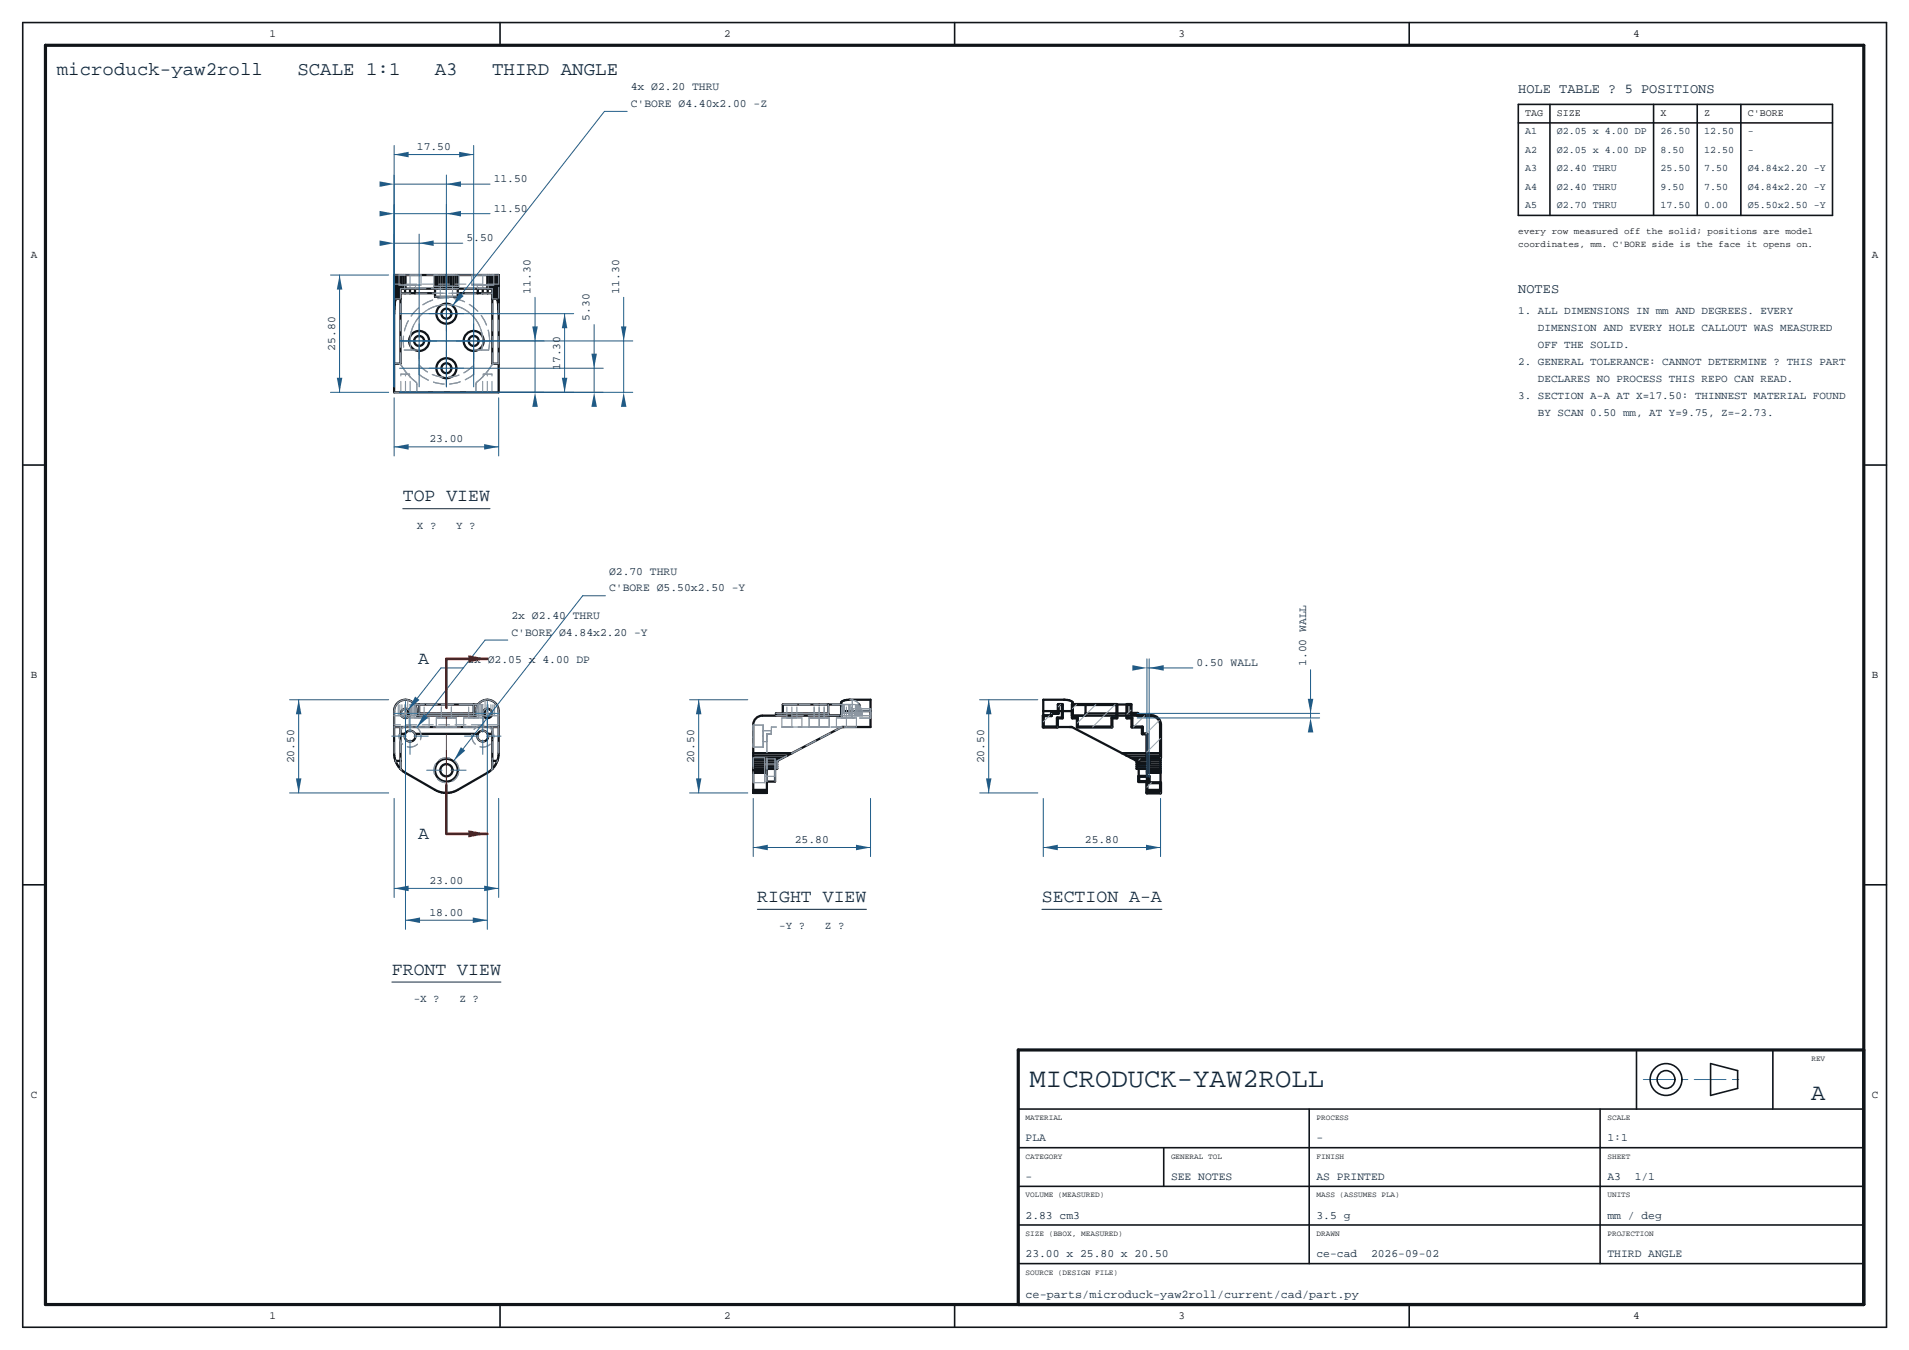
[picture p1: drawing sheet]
<svg xmlns="http://www.w3.org/2000/svg" width="420mm" height="297mm" viewBox="0 0 420 297" stroke-linecap="round" stroke-linejoin="round" font-family="sans-serif">
<g fill="none" stroke="#101418" stroke-width=".5">
<path d="M86.7 60.5h23v25.8h-23zM86.7 68v1M86.7 60.5v7.5M86.8 67l-.1 1M86.8 60.5v6.5M87 66.1l-.2 .9M87 60.5v5.6M87.1 60.5v5.3M87.4 60.5v5.3M87.7 60.5v5.3M88 60.5v5.3M88.1 64.5h7.6"/>
<path d="M88.1 65.8h-1.1v.3M88.4 60.5v3M88.8 60.5v3M89.1 63.5v1M89.2 60.5v3M90.2 63.5v1M91.3 63.5v1M95.7 60.5v4.8h5v-4.8M96.2 60.5v3M96.7 60.5v3M97.2 60.5v3M97.7 60.5v3"/>
<path d="M98.2 60.5v3M98.7 60.5v3M99.3 60.5v3M99.8 60.5v3M100.2 60.5v3M100.7 64.5h7.6M105.1 63.5v1M106.2 63.5v1M107.2 60.5v3M107.3 63.5v1M107.7 60.5v3M108.1 60.5v3"/>
<path d="M108.3 65.8h1.1l.1 .3M108.4 60.5v5.3M108.8 60.5v5.3M109 60.5v5.3M109.3 60.5v5.3M109.5 66.1l.1 .9M109.5 60.5v5.6M109.6 67l.1 1M109.6 60.5v6.5M109.7 68v1M109.7 60.5v7.5M86.7 80h1.4v-16.5h20.2v16.5h1.4"/>
<path d="M86.7 159.9h23M87.3 154.9a2.5 2.5 0 0 1 2.7-.8 2.5 2.5 0 0 1 1.7 2.3v1h13a2.69 2.69 0 0 1 3.1-3.4 2.5 2.5 0 0 1 1.9 2.4v9.3a5 5 0 0 1-2.5 4.3l-6.5 3.8a5 5 0 0 1-5 0l-6.5-3.8a5 5 0 0 1-2.5-4.3v-9.3l.1-.5zM88.1 159.9v9.3M88.3 157.4a1.03 1.03 0 0 1 .9-1.5 1.03 1.03 0 0 1 .9 1.5M88.3 157.4v.1M88.3 157.5a1.02 1.02 0 0 0 1.8 0M89.7 156v1.4h.4M89.7 156.9h.5M90.1 157.4v.1M90.2 156.7v.2M91.2 155h14M92.2 156.9h12"/>
<path d="M92.2 155v2.4M104.2 155v2.4M106.2 156.7v.2h.5M106.3 157.4v.1M106.7 156v1.4h-.4M107.2 155.9a1.03 1.03 0 0 1 .9 1.6 1.03 1.03 0 0 1-1.8 0M107.2 155.9a1.03 1.03 0 0 0-.9 1.5M107.2 155.9a1.02 1.02 0 0 1 .9 1.6 1.02 1.02 0 0 1-1.8-.1M108.3 159.9v9.3M182.2 156.9h-11.5v.5M182.2 155v2.4M185.1 154.5a2.36 2.36 0 0 1 1.9-.6h4.5v6h-6.3l-14.2 7.5v1.8h-2.3v5.2h-3v-15a2 2 0 0 1 2-2h17.5v-1"/>
<path d="M185.1 155h-12.9v1.9M185.1 154.5l.1 1.9M185.1 154.5v2.9M185.2 156.4h6.3M189 154.9l.2 .4M229.5 156.4h6.3M235.8 156.4v1h17.5M236 155h12.8M236 154.5a2.36 2.36 0 0 0-1.9-.6h-4.6v6h6.3l12 6.3M236 154.5l-.2 1.9M236 154.5v2.9M238.8 156.9h11.5"/>
<path d="M238.8 155v2.4M255.3 159.4v15M87 167.4h1.1M88.1 161.4h1M89.1 161.4a1.2 1.2 0 0 0 1.1 1.7 1.2 1.2 0 0 0 1.1-1.7M89.1 161.4a1.2 1.2 0 0 1 1.1-.7 1.2 1.2 0 0 1 1.1 .7M91.3 161.4h13.8M105.1 161.4a1.2 1.2 0 0 1 1.1-.7 1.2 1.2 0 0 1 1.1 .7M105.1 161.4a1.2 1.2 0 0 0 1.1 1.7 1.2 1.2 0 0 0 1.1-1.7M107.3 161.4h1M108.3 167.4h1.1M165.7 165.7h8.5"/>
<path d="M165.7 166.2h7.5M165.7 166.7h6.5M165.7 167.2h5.6M165.7 167.7h5.3M165.7 168.2h5.3M165.7 168.6h5.3M165.7 169h5.3M165.7 169.4h3M165.7 169.7h3M165.7 170h3M165.7 173.8h3M165.7 174h3"/>
<path d="M165.7 174.2h3M165.7 174.3h3M165.7 174.4h3M170.5 169.2v2.7h-1.8M246.8 165.7h8.5M247.8 166.2h7.5M247.8 166.2l2 1M248.8 166.7h6.5M249.8 167.2h5.5M249.8 167.2l.3 .2v1.8h2.2v5.2M250.1 167.7h5.2M250.1 168.2h5.2"/>
<path d="M250.1 168.6h5.2M250.1 169h5.2M250.5 169.2v2.7M252.3 169.4h3M252.3 169.7h3M252.3 170h3M252.3 173.8h3M252.3 174h3M252.3 174.2h3M252.3 174.3h3M252.3 174.4h3"/>
<circle cx="92.2" cy="75" r="2.2"/>
<circle cx="92.2" cy="75" r="1.1"/>
<circle cx="98.2" cy="69" r="2.2"/>
<circle cx="98.2" cy="69" r="1.1"/>
<circle cx="104.2" cy="75" r="2.2"/>
<circle cx="104.2" cy="75" r="1.1"/>
<circle cx="98.2" cy="81" r="2.2"/>
<circle cx="98.2" cy="81" r="1.1"/>
<circle cx="98.2" cy="169.4" r="2.5"/>
<circle cx="98.2" cy="169.4" r="1.35"/>
</g>
<path d="M229.5 157.4h1.8v-.5h1.5v-1.9h.9v2.9h-1.1v2h-3.1zM235.9 155h9.8v2.9h-1.1v2h-7.6v-2h-1.1zM247.9 155h.9v1.9h1.5v.5h3a2 2 0 0 1 2 2v7.3h-2.5v1.4h-2.3v-1.2h1.8v-5.5h-1v-1.5h-2.3v-2h-1.1zM250.5 170.8h2.3v1.4h2.5v2.2h-3v-2.5h-1.8z" fill="none" stroke="#101418" stroke-width=".7"/>
<g fill="none" stroke="#8892a0" stroke-width=".25" stroke-dasharray="2.4 1.2">
<path d="M86.7 60.5v2M86.7 60.5h23M87 65.8h1.1M87.6 79.8l-.9 .2M87.8 60.5h1M87.8 62.7h2.4M87.8 62.7v-2.2M88.1 63.5v1M88.1 63.5h1M88.8 60.5h.2M88.9 77h3.3M89 60.5h1.2"/>
<path d="M89 62.7h1.2M89 63.5h.1M89 63.5v-.8M90.2 60.5h1.2M90.2 62.7h2.4M90.2 62.7h1.2M90.2 62.7v-2.2M90.2 63.5v-.8M90.2 75.4l.1 .8M90.2 74.6v.8M90.3 73.7l-.1 .9M90.5 77h-1.6"/>
<path d="M90.5 72.9l-.2 .8M90.7 72.2l-.2 .7M91.1 71.4l-.4 .8M91.3 63.5h.1M91.3 63.5h13.8M91.4 62.7h-2.4M91.4 63.5h-2.4M91.4 63.5v-.8M91.4 60.5h.2M91.5 70.7l-.4 .7M91.6 60.5h1M92 70l-.5 .7"/>
<path d="M92.2 77v5.4M92.2 77h-1.7M92.5 69.4l-.5 .6M92.6 60.5h-4.8M92.6 62.7h-4.8M92.6 62.7v-2.2M93.1 68.8l-.6 .6M93.8 68.4l-.7 .4M94.5 67.9l-.7 .5M95.2 67.6l-.7 .3M95.5 60.5h2.7M95.5 63h2.7"/>
<path d="M95.5 63v-2.5M95.7 64.5h5M95.7 63.5h2.5M95.7 65.3h2.5M96 67.3l-.8 .3M96.8 67.1l-.8 .2M96.9 65.3h1.3M96.9 63h1.3M96.9 65.3v-2.3M97.6 67l-.8 .1M98.2 63.5h2.5M98.2 65.3h2.5"/>
<path d="M98.2 65.3h1.4M98.2 60.5h2.8M98.2 63h2.8M98.2 63h1.4M98.2 65.3v-1.8M98.2 63v-2.5M98.2 65.3v-2.3M98.4 67h-.8M99.3 67.1l-.9-.1M99.6 65.3h-2.7M99.6 63h-2.7M99.6 65.3v-2.3"/>
<path d="M100.1 67.2l-.8-.1M100.7 63.5h-5M100.9 67.5l-.8-.3M101 60.5h-5.5M101 63h-5.5M101 63v-2.5M101.6 67.8l-.7-.3M102.3 68.2l-.7-.4M103 68.6l-.7-.4M103.7 69.1l-.7-.5M103.8 60.5h1.1M103.8 62.7h2.4"/>
<path d="M103.8 62.7v-2.2M104.2 77v5.4M104.2 77h1.8M104.2 69.7l-.5-.6M104.7 70.4l-.5-.7M104.9 60.5h.1M105 60.5h1.2M105 62.7h1.2M105 63.5h.1M105 63.5v-.8M105.2 71.1l-.5-.7M105.5 71.8l-.3-.7"/>
<path d="M105.8 72.6l-.3-.8M106 77l.2-2M106 77h1.5M106 73.4l-.2-.8M106.2 74.2l-.2-.8M106.2 60.5h1.2M106.2 62.7h2.4M106.2 62.7h1.2M106.2 75v-.8M106.2 62.7v-2.2M106.2 63.5v-.8M106.2 75a8 8 0 0 0-9-7.9 8 8 0 0 0-6.7 9.9"/>
<path d="M107.3 63.5h.1M107.3 63.5h1M107.4 62.7h-2.4M107.4 63.5h-2.4M107.4 63.5v-.8M107.4 60.5h.2M107.5 77l.2-2M107.5 77h-3.3M107.6 60.5h1M107.7 75a9.5 9.5 0 0 0-10.5-9.4 9.5 9.5 0 0 0-8.3 11.4M108.3 65.8h1.1M108.3 64.5h-20.2"/>
<path d="M108.3 63.5v1M108.6 60.5h-4.8M108.6 62.7h-4.8M108.6 62.7v-2.2M108.8 79.8l.9 .2M109.7 60.5v2M109.7 62.5h-23M86.7 80v-17.5M86.7 86.3h2.5M88 80.1l-.4-.3M88.1 80v-15.5M88.2 82.3h1"/>
<path d="M88.2 86.3h.1M88.2 86.3v-4M88.3 86.3h.9M88.3 86.3h-.1M88.3 86.3h.1M88.4 80.6l-.4-.5M88.7 81.1l-.3-.5M89.1 81.6l-.7-1M89.1 81.6l-.4-.5M89.2 81.8l-.1-.2M89.2 82.3h.5M89.2 86.3h.9"/>
<path d="M89.2 86.3h2.5M89.2 86.3v-4M89.2 81.8h.1M89.7 82.3l-.5-.5M89.7 82.3h.4M90.1 86.3h-1.8M90.1 82.8v-.5M90.1 82.3h-1.9M90.1 86.3h.1M90.1 82.8l.1 .1M90.2 86.3h-.1M90.2 82.9l-.5-.6"/>
<path d="M90.2 86.3v-3.4M90.3 83l-.2-.2M90.3 83l-.6-.7M90.6 83.3l-.3-.3M90.8 83.5l-.2-.2M91.1 83.8l-.3-.3M91.4 84l-.3-.2M91.7 84.2l-.3-.2M91.7 84.5v-.3M91.7 86.3v-1.8M91.7 86.3h13M92.2 82.4a9.5 9.5 0 0 0 12 0"/>
<path d="M92.2 82.4v-2.1M92.2 80.3v-3.3M92.2 80.3a8 8 0 0 0 12 0M104.2 82.4v-2.1M104.2 80.3v-3.3M104.7 86.3v-1.8M104.7 84.5l.1-.3M104.7 86.3h2.5M104.8 84.2l.2-.2M105 84l.3-.2M105.3 83.8l.3-.3M105.6 83.5l.3-.2"/>
<path d="M105.9 83.3l.2-.3M106.1 83l.2-.2M106.1 83l.6-.7M106.2 86.3h.1M106.2 82.9l.5-.6M106.2 86.3v-3.4M106.3 82.8v-.5M106.3 86.3h.9M106.3 86.3h-.1M106.3 82.8l-.1 .1M106.3 86.3h.1M106.7 82.3h-.4"/>
<path d="M106.7 82.3l.5-.5M106.7 82.3h.5M107.2 81.8l.2-.2M107.2 81.8h.1M107.2 82.3h1M107.2 86.3h.9M107.2 86.3h2.5M107.2 86.3v-4M107.4 81.6l.6-1M107.4 81.6l.3-.5M107.7 81.1l.3-.5M108 80.6l.5-.5"/>
<path d="M108.1 86.3h-1.8M108.1 86.3h.1M108.2 82.3h-1.9M108.2 86.3h-.1M108.2 86.3v-4M108.3 80v-15.5M108.5 80.1l.3-.3M109.7 80v-17.5M86.7 159.4v-2M86.7 157.4h23M86.7 157.4v-1M86.9 155.4l-.2 1"/>
<path d="M87.6 157.4h-.9M87.6 154.5l-.7 .9M87.6 157.4v-2.9M88 157.4h-.4M88 154.3l-.4 .2M88 157.4v-3.1M88.1 159.9h-1.4M88.1 159.9h20.2M88.4 157.4h-.4M88.4 154.1l-.4 .2M88.4 157.4v-3.3M88.7 157.4h19"/>
<path d="M88.7 156.9h19M88.7 157.4v-.5M88.7 154l-.3 .1M88.9 157.4h-.2M88.9 157.4h2.8M88.9 156.9h-.2M88.9 157.4v-.5M89.1 157.4h-.7M89.1 157.4v-3.5M89.1 153.9l-.4 .1M89.2 153.9h-.1M89.2 157.4h-.1"/>
<path d="M89.2 153.9h.1M89.2 157.4v-3.5M89.7 157.4h-.5M89.7 154l-.5-.1M89.7 156v-2M89.7 156.9h-.8M90 157.9h4.4M90 159.9v-2M90 159.9h4.4M90.2 155h16M90.2 156.9h16M90.2 156.7v-1.7"/>
<path d="M90.2 156.9a1.03 1.03 0 0 0-1.4-.9 1.03 1.03 0 0 0-.3 1.7 1.03 1.03 0 0 0 1.7-.4v-.4M90.3 157.4h-.2M90.3 154.2l-.6-.2M90.3 157.4v-3.2M90.5 155h-.3M90.5 156.9h-.3M90.5 156.9v-1.9M90.6 157.4h-.3M90.6 154.3l-.3-.1M90.6 157.4v-3.1M90.8 157.4h-.2M90.8 154.5l-.2-.2"/>
<path d="M90.8 157.4v-2.9M91.1 155h2.2M91.1 157.9v-2.9M91.1 157.9h2.2M91.1 157.4h-.3M91.1 154.9l-.3-.4M91.1 157.4v-2.5M91.2 155h-.7M91.4 157.4h-.3M91.4 155.3l-.3-.4M91.4 157.4v-2.1M91.7 157.4h-.3"/>
<path d="M91.7 155.9l-.3-.6M91.7 157.4v-1.5M91.7 157.4h.1M91.7 156.4v-.5M92.2 157.4v-2.4M93.3 155h-2.2M93.3 157.9h-2.2M93.3 157.9v-2.9M94.4 157.9h-4.4M94.4 159.9h-4.4M94.4 159.9v-2M96 159.9v-2"/>
<path d="M96 159.9h.1M96 157.9h4.4M96 159.9h4.4M96.1 159.9h.2M96.3 159.9h3.9M97.1 157.9h2.2M97.1 155h2.2M97.1 157.9v-2.9M99.3 157.9h-2.2M99.3 155h-2.2M99.3 157.9v-2.9M100.2 159.9h.2"/>
<path d="M100.4 159.9h.1M100.4 159.9h-4.4M100.4 157.9h-4.4M100.4 159.9v-2M102 157.9h4.4M102 159.9v-2M102 159.9h4.4M103.1 155h2.2M103.1 157.9v-2.9M103.1 157.9h2.2M104.2 157.4h-12M104.2 157.4v-2.4"/>
<path d="M104.7 157.4h.1M104.7 156.4l.1-.5M104.8 157.4h.2M104.8 155.9l.2-.6M104.8 157.4v-1.5M105 157.4h.3M105 155.3l.3-.4M105 157.4v-2.1M105.2 155h.8M105.3 157.4h.3M105.3 154.9l.3-.4M105.3 157.4v-2.5"/>
<path d="M105.3 155h-2.2M105.3 157.9h-2.2M105.3 157.9v-2.9M105.6 157.4h.3M105.6 154.5l.3-.2M105.6 157.4v-2.9M105.9 157.4h.2M105.9 154.3l.2-.1M105.9 157.4v-3.1M106 156.9v-1.9M106 156.9h.2M106.1 157.4h.2"/>
<path d="M106.1 154.2l.6-.2M106.1 157.4v-3.2M106.2 155h-.2M106.2 156.9h-.2M106.2 156.7v-1.7M106.2 156.7l.5-.7M106.3 157.4l-.1-.7M106.4 157.9h-4.4M106.4 159.9h-4.4M106.4 159.9v-2M106.7 157.4h.5M106.7 154l.5-.1"/>
<path d="M106.7 156v-2M106.7 156.9h.8M107.2 157.4h.2M107.2 153.9h.1M107.2 157.4v-3.5M107.2 153.9h.2M107.2 155.9l-.5 .1M107.4 157.4h.6M107.4 157.4v-3.5M107.4 153.9l.3 .1M107.5 157.4h-2.8M107.5 157.4v-.5"/>
<path d="M107.7 154l.3 .1M107.7 157.4h-.2M107.7 156.9h-.2M107.7 157.4v-.5M108 157.4h.5M108 154.1l.5 .2M108 157.4v-3.3M108.5 157.4h.3M108.5 154.3l.3 .2M108.5 157.4v-3.1M108.8 157.4h.9M108.8 154.5l.7 .9"/>
<path d="M108.8 157.4v-2.9M109.5 155.4l.2 1M109.7 159.4v-2M109.7 159.4h-23M109.7 157.4v-1M109.7 159.9h-1.4M165.7 159.5v.3M165.7 159.8v.1M165.7 159.9v4.5M165.7 159.9v-.1M165.7 159.8v-.3M167.9 159.5h-2.2"/>
<path d="M167.9 159.5v4.9M170.7 157.4h11.5M170.7 156.9h11.5M172 157.9h4.4M172 159.9h4.4M172 159.9v-2M172.2 155h10M172.2 156.9h10M173.1 155h2.2M173.1 157.9h2.2M173.1 157.9v-2.9M174.2 155h-1.1"/>
<path d="M174.2 157.9h-1.1M174.2 157.9h-2.2M174.2 159.9h-2.2M174.2 157.9v-2.9M174.2 159.9v-2M175.3 155h-1.1M175.3 157.9h-1.1M175.3 157.9v-2.9M176.4 157.9h-2.2M176.4 159.9h-2.2M176.4 159.9v-2M178 157.9h4.4"/>
<path d="M178 159.9h4.4M178 159.9v-2M179.1 155h2.2M179.1 157.9h2.2M179.1 157.9v-2.9M180.2 157.4h-9.5M180.2 155h-1.1M180.2 156.9h-8M180.2 157.9h-1.1M180.2 157.9h-2.2M180.2 159.9h-2.2M180.2 157.9v-2.9"/>
<path d="M180.2 159.9v-2M181.3 155h-1.1M181.3 157.9h-1.1M181.3 157.9v-2.9M182.2 157.4h5.4M182.2 157.4h-2M182.2 157.4v-2.4M182.4 157.9h-2.2M182.4 159.9h-2.2M182.4 159.9v-2M184 159.9h1.2M184 157.9h4.4"/>
<path d="M184 159.9v-2M185.1 157.4h.1M185.1 157.4h2.5M185.1 157.9h2.2M185.1 155h2.2M185.1 157.9v-2.9M185.2 159.9h-15.5M185.2 159.9h-1.2M185.3 157.4h-.2M185.3 157.4v-3.1M185.5 156.9v-1.9M185.5 155h-3.3"/>
<path d="M185.5 156.9h2.7M185.5 155h2.7M185.5 155h-.4M185.7 159.9h2.7M185.8 157.4h-.5M185.8 157.4v-3.3M186.2 159.9h-.5M186.2 157.9h-2.2M186.2 157.9h-1.1M186.2 155h-1.1M186.2 159.9v-2M186.2 157.9v-2.9"/>
<path d="M186.8 157.4h-1M186.8 157.4v-3.5M187 157.4h-.2M187 157.4v-3.5M187.3 157.9h-1.1M187.3 155h-1.1M187.3 157.9v-2.9M187.5 157.4h-.5M187.5 154l-.5-.1M187.5 157.4v-1.4M187.5 156v-2M187.5 157.4v.6"/>
<path d="M187.5 158v-2.1M187.5 155.9v.1M187.5 155.9v2.1M187.5 158v-.6M187.5 156v-.1M187.6 157.4h2.1M187.6 157.4v-.5M187.6 156.9h-2.1M187.6 156.9h2.1M188 157.4h-.5M188 157.4l.1-.7M188.1 156.7l-.6-.7"/>
<path d="M188.2 157.4h-.2M188.2 154.2l-.7-.2M188.2 157.4v-3.2M188.2 156.9h-2.7M188.2 155h-2.7M188.2 156.9v-1.9M188.4 159.9h-2.2M188.4 157.9h-2.2M188.4 159.9v-2M188.5 157.4h-.3M188.5 154.3l-.3-.1M188.5 157.4v-3.1"/>
<path d="M188.7 157.4h-.2M188.7 154.5l-.2-.2M188.7 157.4v-2.9M189 157.4h-.3M189 154.9l-.3-.4M189 157.4v-2.5M189.2 157.4h-.2M189.2 157.4v-2.1M189.4 157.4h-.2M189.4 155.9l-.2-.6M189.4 157.4v-1.5M189.7 157.4h-.3"/>
<path d="M189.7 157.4h-2.1M189.7 156.4l-.3-.5M189.7 157.4v-1M189.7 156.9h-2.1M189.7 157.4v-.5M191.5 157.4h-1.8M191.5 155.9h-4M191.5 156.4v-.5M191.5 157.4v-1M191.5 157.5v-.1M191.5 157.5v.5M191.5 158v-.5"/>
<path d="M191.5 157.4v.1M191.5 156.4v1M191.5 155.9v.5M191.5 156.4h-1.8M191.5 158h-4M86.7 165.7v-6.3M87.1 167.7l-.1-.5M88.1 161.4v-1.5M88.1 169.2v-7.8M88.4 169.4l-.4-.4M91.4 161.9a1.2 1.2 0 0 0-1.7-1.1 1.2 1.2 0 0 0-.3 2 1.2 1.2 0 0 0 2-.5v-.4M92.6 161.9a2.42 2.42 0 0 0-3.4-2.1 2.42 2.42 0 0 0-.5 4 2.42 2.42 0 0 0 3.9-1.3v-.6"/>
<path d="M101 169.4a2.75 2.75 0 0 0-4-2.4 2.75 2.75 0 0 0-.5 4.6 2.75 2.75 0 0 0 4.4-1.5l.1-.7M107.4 161.9a1.2 1.2 0 0 0-1.7-1.1 1.2 1.2 0 0 0-.3 2 1.2 1.2 0 0 0 2-.5v-.4M108.3 161.4v-1.5M108.3 169.2v-7.8M108.4 169l-.3 .4M108.6 161.9a2.42 2.42 0 0 0-3.4-2.1 2.42 2.42 0 0 0-.5 4 2.42 2.42 0 0 0 3.9-1.3v-.6M109.5 167.2l-.2 .5M109.7 165.7v-6.3M165.7 164.4v-4.5M165.7 166.7v5.5M165.7 172.2v-5.5M167.9 164.4v-4.9"/>
<path d="M167.9 160.7v2.4M167.9 163.1v-2.4M167.9 164.4h-2.2M168.2 166.7h-2.5M168.2 166.7v5.5M168.2 172.2v-5.5M168.2 168.1v2.7M168.2 170.8v-2.7M168.2 172.2h-2.5M168.7 161.4v1.7M168.7 163.1v-1.7M168.7 161.4h1"/>
<path d="M168.7 169.2v-7.8M168.7 166.9v5M168.7 171.9v-5M168.7 163.1h-.8M169.7 160.7h-1.8M169.7 161.4v-.7M169.7 161.4h-1M169.7 160.7v.7M169.7 161.4v-1.5M170.5 166.9h-1.8M170.5 166.9v2.3M170.5 171.9v-5"/>
<path d="M170.5 168.1v2.7M170.5 170.8v-2.7M170.5 168.1h-2.3M170.5 170.8h-2.3M171 167.4l14.2-7.5M171 169.2v-1.8"/>
</g>
<g fill="none" stroke="#3a7d8c" stroke-width=".22" stroke-dasharray="7 1.4 1.4 1.4">
<path d="M88.4 75h3M92.2 78.8v-3M92.2 74.2v-3M93 75h3M94.4 69h3M98.2 72.8v-3M98.2 68.2v-3M99 69h3M100.4 75h3M104.2 78.8v-3M104.2 74.2v-3M105 75h3"/>
<path d="M94.4 81h3M98.2 84.8v-3M98.2 80.2v-3M99 81h3M86.6 156.9h2.3M89.2 159.6v-2.3M89.2 156.6v-2.3M89.6 156.9h2.2M104.6 156.9h2.3M107.2 159.6v-2.3M107.2 156.6v-2.3M107.6 156.9h2.2"/>
<path d="M86.2 161.9h3.2M90.2 166v-3.2M90.2 161.1v-3.2M91.1 161.9h3.1M93.9 169.4h3.3M98.2 173.8v-3.4M98.2 168.5v-3.4M99.2 169.4h3.4M102.2 161.9h3.2M106.2 166v-3.2M106.2 161.1v-3.2M107.1 161.9h3.1"/>
<path d="M361.5 237.5h22.3"/>
</g>
<path d="M86.7 175.6v21.9M109.7 175.6v21.9M86.7 195.5h23" fill="none" stroke="#1d5c8a" stroke-width=".22"/>
<g fill="#1d5c8a">
<path d="M86.7 195.5l3.2-.7v1.3z"/>
<path d="M106.5 194.8l3.2 .7-3.2 .6z"/>
</g>
<path d="M63.7 153.9h21.8M65.7 153.9v20.5M63.7 174.4h21.8" fill="none" stroke="#1d5c8a" stroke-width=".22"/>
<g fill="#1d5c8a">
<path d="M65.1 171.2h1.2l-.6 3.2z"/>
<path d="M65.7 153.9l.6 3.2h-1.2z"/>
<path d="M91.3 153.2l1 .8-2.5 2.1z"/>
</g>
<path d="M102 146.9h-5l-7.2 9.2" fill="none" stroke="#1d5c8a" stroke-width=".22"/>
<path d="M93.2 157.1l1 .8-2.5 2.1z" fill="#1d5c8a"/>
<path d="M111.7 140.8h-5l-15 19.2" fill="none" stroke="#1d5c8a" stroke-width=".22"/>
<path d="M101.4 164.4l1 .7-2.5 2.2z" fill="#1d5c8a"/>
<path d="M133.2 131.1h-5l-28.3 36.2M89.2 158.1v46.4M107.2 158.1v46.4M89.2 202.5h18" fill="none" stroke="#1d5c8a" stroke-width=".22"/>
<g fill="#1d5c8a">
<path d="M89.2 202.5l3.2-.7v1.3z"/>
<path d="M104 201.8l3.2 .7-3.2 .6z"/>
</g>
<path d="M86.7 87.5v12.8M86.7 98.3h23M109.7 87.5v12.8" fill="none" stroke="#1d5c8a" stroke-width=".22"/>
<g fill="#1d5c8a">
<path d="M86.7 98.3l3.2-.6v1.2z"/>
<path d="M106.5 97.7l3.2 .6-3.2 .6z"/>
</g>
<path d="M72.7 60.5h12.8M74.7 60.5v25.8M72.7 86.3h12.8" fill="none" stroke="#1d5c8a" stroke-width=".22"/>
<g fill="#1d5c8a">
<path d="M74.1 83.1h1.2l-.6 3.2z"/>
<path d="M74.7 60.5l.6 3.2h-1.2z"/>
</g>
<path d="M86.7 51.5v33.6M86.7 53.5h5.5M92.2 51.5v33.6" fill="none" stroke="#1d5c8a" stroke-width=".22"/>
<g fill="#1d5c8a">
<path d="M83.5 52.9l3.2 .6-3.2 .6z"/>
<path d="M92.2 53.5l3.2-.6v1.2z"/>
</g>
<path d="M92.2 53.5h9.6M87.9 75h31.8M117.7 75v11.3M87.9 86.3h31.8" fill="none" stroke="#1d5c8a" stroke-width=".22"/>
<g fill="#1d5c8a">
<path d="M117.7 86.3l.6 3.2h-1.2z"/>
<path d="M117.1 71.8h1.2l-.6 3.2z"/>
</g>
<path d="M86.7 45v40.1M86.7 47h11.5M98.2 45v40.1M117.7 65.4v9.6" fill="none" stroke="#1d5c8a" stroke-width=".22"/>
<g fill="#1d5c8a">
<path d="M83.5 46.4l3.2 .6-3.2 .6z"/>
<path d="M98.2 47l3.2-.6v1.2z"/>
</g>
<path d="M98.2 47h9.6M87.9 69h38.3M124.2 69v17.3M87.9 86.3h38.3" fill="none" stroke="#1d5c8a" stroke-width=".22"/>
<g fill="#1d5c8a">
<path d="M123.6 83.1h1.2l-.6 3.2z"/>
<path d="M124.2 69l.6 3.2h-1.2z"/>
</g>
<path d="M86.7 38.5v46.6M98.2 38.5v46.6M86.7 40.5h11.5" fill="none" stroke="#1d5c8a" stroke-width=".22"/>
<g fill="#1d5c8a">
<path d="M83.5 39.9l3.2 .6-3.2 .6z"/>
<path d="M98.2 40.5l3.2-.6v1.2z"/>
</g>
<path d="M98.2 40.5h9.6M87.9 86.3h44.8M87.9 81h44.8M130.7 81v5.3" fill="none" stroke="#1d5c8a" stroke-width=".22"/>
<g fill="#1d5c8a">
<path d="M130.7 86.3l.6 3.2h-1.2z"/>
<path d="M130.1 77.8h1.2l-.6 3.2z"/>
</g>
<path d="M86.7 32v53.1M86.7 34h17.5M104.2 32v53.1M130.7 71.4v9.6" fill="none" stroke="#1d5c8a" stroke-width=".22"/>
<g fill="#1d5c8a">
<path d="M86.7 34l3.2-.6v1.2z"/>
<path d="M101 33.4l3.2 .6-3.2 .6z"/>
</g>
<path d="M87.9 75h51.3M137.2 75v11.3M87.9 86.3h51.3" fill="none" stroke="#1d5c8a" stroke-width=".22"/>
<g fill="#1d5c8a">
<path d="M137.2 86.3l.6 3.2h-1.2z"/>
<path d="M136.6 71.8h1.2l-.6 3.2z"/>
</g>
<path d="M137.2 65.4v9.6" fill="none" stroke="#1d5c8a" stroke-width=".22"/>
<path d="M101.1 64.4l.9 .7-2.4 2.2z" fill="#1d5c8a"/>
<path d="M138 24.5h-5l-33.4 42.8M165.7 175.6v12.8M191.5 175.6v12.8M165.7 186.4h25.8" fill="none" stroke="#1d5c8a" stroke-width=".22"/>
<g fill="#1d5c8a">
<path d="M165.7 186.4l3.2-.6v1.3z"/>
<path d="M188.3 185.8l3.2 .6-3.2 .7z"/>
</g>
<path d="M151.7 153.9h12.8M153.7 153.9v20.5M151.7 174.4h12.8" fill="none" stroke="#1d5c8a" stroke-width=".22"/>
<g fill="#1d5c8a">
<path d="M153.1 171.2h1.2l-.6 3.2z"/>
<path d="M153.7 153.9l.6 3.2h-1.2z"/>
</g>
<path d="M229.5 175.6v12.8M255.3 175.6v12.8M229.5 186.4h25.8" fill="none" stroke="#1d5c8a" stroke-width=".22"/>
<g fill="#1d5c8a">
<path d="M229.5 186.4l3.2-.6v1.3z"/>
<path d="M252.1 185.8l3.2 .6-3.2 .7z"/>
</g>
<path d="M215.5 153.9h12.8M217.5 153.9v20.5M215.5 174.4h12.8" fill="none" stroke="#1d5c8a" stroke-width=".22"/>
<g fill="#1d5c8a">
<path d="M216.9 171.2h1.2l-.6 3.2z"/>
<path d="M217.5 153.9l.6 3.2h-1.2z"/>
</g>
<path d="M252.3 144.9v26.1M252.3 146.9h.5M252.8 144.9v26.1" fill="none" stroke="#1d5c8a" stroke-width=".22"/>
<g fill="#1d5c8a">
<path d="M249.1 146.3l3.2 .6-3.2 .7z"/>
<path d="M252.8 146.9l3.2-.6v1.3z"/>
</g>
<path d="M250.2 157.9h40.1M250.2 156.9h40.1M252.8 146.9h9.6M288.3 156.9v1" fill="none" stroke="#1d5c8a" stroke-width=".22"/>
<g fill="#1d5c8a">
<path d="M288.3 157.9l.6 3.2h-1.2z"/>
<path d="M287.7 153.7h1.2l-.6 3.2z"/>
</g>
<path d="M288.3 147.3v9.6" fill="none" stroke="#1d5c8a" stroke-width=".22"/>
<path d="M88.6 111.9h19.2M86.2 216.1h24M166.6 200h24M229.2 200h26.4" fill="none" stroke="#12283c" stroke-width=".22"/>
<g fill="none" stroke="#9aa4b2" stroke-width=".22">
<path d="M230.9 157.4l-1.4 1.4M231.4 156.9l-.1 .1M232.6 159.9h.1M233.3 155l-.5 .5M236.9 155l-1 .9M241.1 155l-4.1 4.1M244.6 159.9h.1M245.3 155l-4.9 4.9M248.8 156.2l-.9 .9M251.9 157.4l-2.5 2.5M255.1 158.5l-3 2.9M250.8 166.9l-.3 .4"/>
<path d="M253.3 172.2l-1 1M255.3 166.7h.1M255.3 174.4h.1M255.3 162.5l-3 3"/>
</g>
<path d="M98.2 155.7v-10.8M98.2 183.4v-10.7M98.2 183.4h9" fill="none" stroke="#b3261e" stroke-width=".6" stroke-dasharray="11 2 2 2"/>
<path d="M103 182.7l4.2 .7-4.2 .8z" fill="#b3261e"/>
<path d="M98.2 144.9h9" fill="none" stroke="#b3261e" stroke-width=".6" stroke-dasharray="11 2 2 2"/>
<path d="M103 144.1l4.2 .8-4.2 .8z" fill="#b3261e"/>
<path d="M98.2 172.7v-17" fill="none" stroke="#b3261e" stroke-width=".22" stroke-dasharray="11 2 2 2"/>
<path d="M10 10h400.1v277h-400.1zM410.1 231h-186.1v56" fill="none" stroke="#101418" stroke-width=".7"/>
<g fill="none" stroke="#101418" stroke-width=".35">
<path d="M5 5h410.1v287h-410.1zM110 5v5M210 5v5M310 5v5M334 23h69.2v24.4h-69.2zM334 27h69.2M341 23v24.4M363.8 23v24.4M373.4 23v24.4M383 23v24.4M5 102.3h5M410.1 102.3h5"/>
<path d="M5 194.7h5M410.1 194.7h5M360 231v13M376.3 234l6 1.5v4l-6 1.5zM390 231v13M224 244h186.1M224 252.5h186.1M256 252.5v8.5M288 244v34M352 244v34M224 278h186.1M224 269.5h186.1"/>
<path d="M224 261h186.1M110 287v5M210 287v5M310 287v5"/>
<circle cx="366.5" cy="237.5" r="3.5"/>
<circle cx="366.5" cy="237.5" r="1.96"/>
</g>
<text font-size="6" fill="#12283c" x="226.5" y="239.2">MICRODUCK-YAW2ROLL</text>
<text font-size="5.2" fill="#12283c" x="398.5" y="242">A</text>
<g font-size="4.2" fill="#12283c">
<text x="12.5" y="16.5">microduck-yaw2roll</text>
<text x="65.4" y="16.5">SCALE 1:1</text>
<text x="95.7" y="16.5">A3</text>
<text x="108.3" y="16.5">THIRD ANGLE</text>
</g>
<g font-size="4" fill="#12283c">
<text x="88.6" y="110.3">TOP VIEW</text>
<text x="92" y="146.1">A</text>
<text x="92" y="184.6">A</text>
<text x="166.6" y="198.5">RIGHT VIEW</text>
<text x="229.2" y="198.5">SECTION A-A</text>
<text x="86.2" y="214.5">FRONT VIEW</text>
</g>
<g font-size="3" fill="#12283c">
<text x="334" y="20.5">HOLE TABLE ? 5 POSITIONS</text>
<text x="334" y="64.5">NOTES</text>
</g>
<text font-size="2.6" fill="#12283c" x="225.6" y="285.6">ce-parts/microduck-yaw2roll/current/cad/part.py</text>
<g font-size="2.5" fill="#12283c">
<text x="138.8" y="19.9">4x Ø2.20 THRU</text>
<text x="138.8" y="23.5">C'BORE Ø4.40x2.00 -Z</text>
<text x="91.7" y="33">17.50</text>
<text x="108.6" y="40.1">11.50</text>
<text x="108.6" y="46.6">11.50</text>
<text x="102.6" y="53.1">5.50</text>
<text x="116.7" y="64.6" transform="rotate(-90 116.7 64.6)">11.30</text>
<text x="136.2" y="64.6" transform="rotate(-90 136.2 64.6)">11.30</text>
<text x="129.7" y="70.6" transform="rotate(-90 129.7 70.6)">5.30</text>
<text x="73.7" y="77.2" transform="rotate(-90 73.7 77.2)">25.80</text>
<text x="123.2" y="81.4" transform="rotate(-90 123.2 81.4)">17.30</text>
<text x="94.5" y="97.3">23.00</text>
<text x="134" y="126.4">Ø2.70 THRU</text>
<text x="134" y="130.1">C'BORE Ø5.50x2.50 -Y</text>
<text x="112.5" y="136.2">2x Ø2.40 THRU</text>
<text x="112.5" y="139.8">C'BORE Ø4.84x2.20 -Y</text>
<text x="102.8" y="145.9">2x Ø2.05 x 4.00 DP</text>
<text x="263.2" y="146.5">0.50 WALL</text>
<text x="287.3" y="146.5" transform="rotate(-90 287.3 146.5)">1.00 WALL</text>
<text x="64.7" y="167.9" transform="rotate(-90 64.7 167.9)">20.50</text>
<text x="152.7" y="167.9" transform="rotate(-90 152.7 167.9)">20.50</text>
<text x="216.5" y="167.9" transform="rotate(-90 216.5 167.9)">20.50</text>
<text x="174.9" y="185.4">25.80</text>
<text x="238.7" y="185.4">25.80</text>
<text x="94.5" y="194.5">23.00</text>
<text x="94.5" y="201.5">18.00</text>
<text x="225.6" y="251.1">PLA</text>
<text x="289.6" y="251.1">-</text>
<text x="353.6" y="251.1">1:1</text>
<text x="225.6" y="259.6">-</text>
<text x="257.6" y="259.6">SEE NOTES</text>
<text x="289.6" y="259.6">AS PRINTED</text>
<text x="353.6" y="259.6">A3</text>
<text x="359.6" y="259.6">1/1</text>
<text x="225.6" y="268.1">2.83 cm3</text>
<text x="289.6" y="268.1">3.5 g</text>
<text x="353.6" y="268.1">mm / deg</text>
<text x="225.6" y="276.6">23.00 x 25.80 x 20.50</text>
<text x="289.6" y="276.6">ce-cad</text>
<text x="301.6" y="276.6">2026-09-02</text>
<text x="353.6" y="276.6">THIRD ANGLE</text>
</g>
<g font-size="2.4" fill="#101418">
<text x="59.3" y="8.1">1</text>
<text x="159.3" y="8.1">2</text>
<text x="259.3" y="8.1">3</text>
<text x="359.3" y="8.1">4</text>
<text x="6.8" y="56.8">A</text>
<text x="411.8" y="56.8">A</text>
<text x="6.8" y="149.2">B</text>
<text x="411.8" y="149.2">B</text>
<text x="6.8" y="241.5">C</text>
<text x="411.8" y="241.5">C</text>
<text x="59.3" y="290.2">1</text>
<text x="159.3" y="290.2">2</text>
<text x="259.3" y="290.2">3</text>
<text x="359.3" y="290.2">4</text>
</g>
<g font-size="2.4" fill="#12283c">
<text x="334" y="69.1">1. ALL DIMENSIONS IN mm AND DEGREES. EVERY</text>
<text x="338.4" y="72.8">DIMENSION AND EVERY HOLE CALLOUT WAS MEASURED</text>
<text x="338.4" y="76.6">OFF THE SOLID.</text>
<text x="334" y="80.3">2. GENERAL TOLERANCE: CANNOT DETERMINE ? THIS PART</text>
<text x="338.4" y="84">DECLARES NO PROCESS THIS REPO CAN READ.</text>
<text x="334" y="87.7">3. SECTION A-A AT X=17.50: THINNEST MATERIAL FOUND</text>
<text x="338.4" y="91.4">BY SCAN 0.50 mm, AT Y=9.75, Z=-2.73.</text>
<text x="91.7" y="116.3">X ?</text>
<text x="100.4" y="116.3">Y ?</text>
<text x="171.4" y="204.5">-Y ?</text>
<text x="181.5" y="204.5">Z ?</text>
<text x="91" y="220.5">-X ?</text>
<text x="101.1" y="220.5">Z ?</text>
</g>
<g font-size="2.2" fill="#12283c">
<text x="335.5" y="29.5">A1</text>
<text x="342.5" y="29.5">Ø2.05 x 4.00 DP</text>
<text x="365.3" y="29.5">26.50</text>
<text x="374.9" y="29.5">12.50</text>
<text x="384.5" y="29.5">-</text>
<text x="335.5" y="33.6">A2</text>
<text x="342.5" y="33.6">Ø2.05 x 4.00 DP</text>
<text x="365.3" y="33.6">8.50</text>
<text x="374.9" y="33.6">12.50</text>
<text x="384.5" y="33.6">-</text>
<text x="335.5" y="37.6">A3</text>
<text x="335.5" y="41.7">A4</text>
<text x="342.5" y="37.6">Ø2.40 THRU</text>
<text x="342.5" y="41.7">Ø2.40 THRU</text>
<text x="365.3" y="37.6">25.50</text>
<text x="365.3" y="41.7">9.50</text>
<text x="374.9" y="37.6">7.50</text>
<text x="374.9" y="41.7">7.50</text>
<text x="384.5" y="37.6">Ø4.84x2.20 -Y</text>
<text x="384.5" y="41.7">Ø4.84x2.20 -Y</text>
<text x="335.5" y="45.8">A5</text>
<text x="342.5" y="45.8">Ø2.70 THRU</text>
<text x="365.3" y="45.8">17.50</text>
<text x="374.9" y="45.8">0.00</text>
<text x="384.5" y="45.8">Ø5.50x2.50 -Y</text>
</g>
<g font-size="2.2" fill="#101418">
<text x="335.5" y="25.4">TAG</text>
<text x="342.5" y="25.4">SIZE</text>
<text x="365.3" y="25.4">X</text>
<text x="374.9" y="25.4">Z</text>
<text x="384.5" y="25.4">C'BORE</text>
</g>
<g font-size="2" fill="#101418">
<text x="334" y="51.4">every row measured off the solid; positions are model</text>
<text x="334" y="54.4">coordinates, mm. C'BORE side is the face it opens on.</text>
</g>
<g font-size="1.7" fill="#101418">
<text x="398.5" y="233.4">REV</text>
<text x="225.6" y="246.4">MATERIAL</text>
<text x="289.6" y="246.4">PROCESS</text>
<text x="353.6" y="246.4">SCALE</text>
<text x="225.6" y="254.9">CATEGORY</text>
<text x="257.6" y="254.9">GENERAL TOL</text>
<text x="289.6" y="254.9">FINISH</text>
<text x="353.6" y="254.9">SHEET</text>
<text x="225.6" y="263.4">VOLUME (MEASURED)</text>
<text x="289.6" y="263.4">MASS (ASSUMES PLA)</text>
<text x="353.6" y="263.4">UNITS</text>
<text x="225.6" y="271.9">SIZE (BBOX, MEASURED)</text>
<text x="289.6" y="271.9">DRAWN</text>
<text x="353.6" y="271.9">PROJECTION</text>
<text x="225.6" y="280.4">SOURCE (DESIGN FILE)</text>
</g>
</svg>
